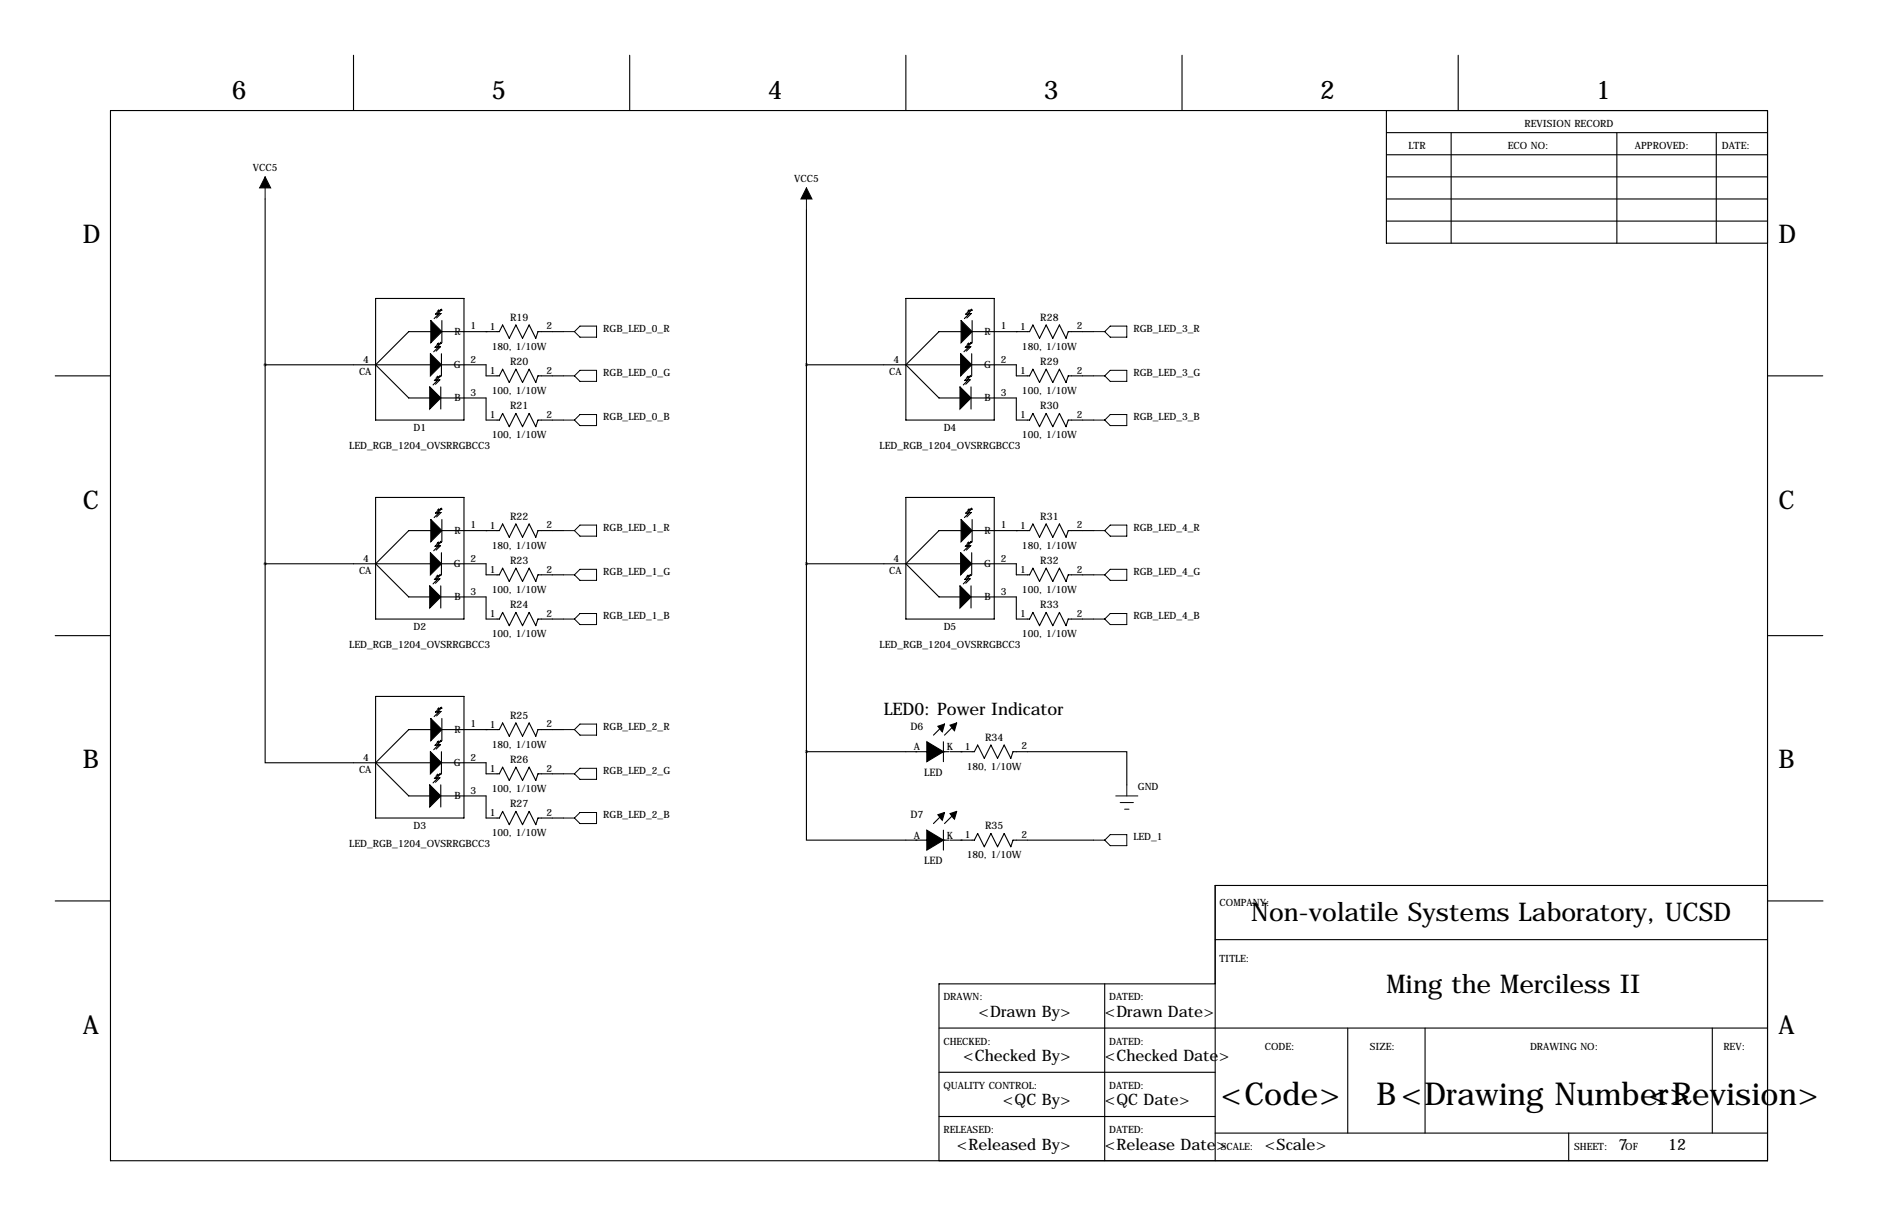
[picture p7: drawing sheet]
<svg xmlns="http://www.w3.org/2000/svg" width="432mm" height="279mm" viewBox="0 0 432 279" stroke-linecap="round" stroke-linejoin="round" font-family="sans-serif">
<g fill="none" stroke="#000" stroke-width=".25">
<path d="M81.3 12.7v12.7M144.8 12.7v12.7M208.3 12.7v12.7M271.8 12.7v12.7M335.3 12.7v12.7M25.4 25.4h381v241.3h-381zM318.8 30.5h87.6M318.8 35.6h87.6M318.8 25.4v30.5h87.6M333.7 30.5v25.4M371.8 30.5v25.4M394.6 30.5v25.4"/>
<path d="M61 45.7v83.8M185.4 48.3v124.4M318.8 45.7h87.6M318.8 50.8h87.6M318.8 40.6h87.6M86.4 68.6h20.3v27.9h-20.3zM100.7 78.9l-.7 .9h.7l-1 1M100.8 71.3l-.7 .9h.7l-1 1M101.3 78.8l-.7 .9h.7l-1 1M101.4 71.2l-.7 .8h.7l-1 1.1M101.6 73.7v5M111.8 76.2h.1"/>
<path d="M129.5 76.2h-5.8l-.5 1.5-1.5-3-1.6 3-1.5-3-1.5 3-1.5-3-.8 1.5h-20.8l-7.6 7.6 7.6 7.6h17.8v5.1h3l.8-1.5 1.5 3 1.5-3 1.5 3 1.6-3 1.5 3 .5-1.5h5.8M208.3 68.6h20.3v27.9h-20.3zM222.7 78.9l-.8 .9h.8l-1.1 1M222.8 71.3l-.8 .9h.8l-1.1 1M223.2 78.8l-.7 .9h.7l-1 1M223.3 71.2l-.7 .8h.7l-1 1.1M223.5 73.7v5M233.7 76.2h.1M251.5 76.2h-5.9l-.5 1.5-1.5-3-1.5 3-1.6-3-1.5 3-1.5-3-.8 1.5h-20.8l-7.6 7.6 7.6 7.6h17.8v5.1h3l.8-1.5 1.5 3 1.5-3 1.6 3 1.5-3 1.5 3 .5-1.5h5.9M12.7 86.4h12.7M61 83.8h50.8v2.6h3l.8-1.6 1.5 3.1 1.5-3.1 1.5 3.1 1.6-3.1 1.5 3.1 .5-1.5h5.8M100.6 86.6l-.7 .8h.7l-1 1"/>
<path d="M101.1 86.4l-.7 .9h.7l-1 1M101.3 88.9v5.1M101.5 81.3v5.1M185.4 83.8h48.3v2.6h3l.8-1.6 1.5 3.1 1.5-3.1 1.6 3.1 1.5-3.1 1.5 3.1 .5-1.5h5.9M222.5 86.6l-.7 .8h.7l-1 1M223.1 86.4l-.7 .9h.7l-1.1 1M223.3 88.9v5.1M223.4 81.3v5.1M406.4 86.4h12.7M86.4 114.3h20.3v27.9h-20.3zM100.8 117l-.7 .9h.7l-1 1M101.4 116.9l-.7 .9h.7l-1 1"/>
<path d="M101.6 119.4v5.1M208.3 114.3h20.3v27.9h-20.3zM222.8 117l-.8 .9h.8l-1.1 1M223.3 116.9l-.7 .9h.7l-1 1M223.5 119.4v5.1M61 129.5v45.8h50.8v2.5h3l.8-1.5 1.5 3 1.5-3 1.5 3 1.6-3 1.5 3 .5-1.5h5.8M61 129.5h50.8v2.6h3l.8-1.5 1.5 3 1.5-3 1.5 3 1.6-3 1.5 3 .5-1.5h5.8M100.6 132.3l-.7 .8h.7l-1 1.1M100.7 124.7l-.7 .8h.7l-1 1M101.1 132.1l-.7 .9h.7l-1 1M101.3 124.5l-.7 .9h.7l-1 1M101.3 134.6v5.1"/>
<path d="M101.5 127v5.1M111.8 121.9h.1M129.5 121.9h-5.8l-.5 1.5-1.5-3-1.6 3-1.5-3-1.5 3-1.5-3-.8 1.5h-20.8l-7.6 7.6 7.6 7.7h17.8v5h3l.8-1.5 1.5 3.1 1.5-3.1 1.5 3.1 1.6-3.1 1.5 3.1 .5-1.6h5.8M185.4 129.5h48.3v2.6h3l.8-1.5 1.5 3 1.5-3 1.6 3 1.5-3 1.5 3 .5-1.5h5.9M222.5 132.3l-.7 .8h.7l-1 1.1M222.7 124.7l-.8 .8h.8l-1.1 1M223.1 132.1l-.7 .9h.7l-1.1 1M223.2 124.5l-.7 .9h.7l-1 1M223.3 134.6v5.1M223.4 127v5.1M233.7 121.9h.1M251.5 121.9h-5.9l-.5 1.5-1.5-3-1.5 3-1.6-3-1.5 3-1.5-3-.8 1.5h-20.8l-7.6 7.6 7.6 7.7h17.8v5h3l.8-1.5 1.5 3.1 1.5-3.1 1.6 3.1 1.5-3.1 1.5 3.1 .5-1.6h5.9"/>
<path d="M12.7 146h12.7M406.4 146h12.7M86.4 160h20.3v28h-20.3zM100.6 178l-.7 .9h.7l-1 1M100.7 170.4l-.7 .8h.7l-1 1.1M100.8 162.8l-.7 .8h.7l-1 1M101.1 177.9l-.7 .8h.7l-1 1M101.3 170.2l-.7 .9h.7l-1 1M101.4 162.6l-.7 .9h.7l-1 1M101.5 172.7v5.1M101.6 165.1v5.1M111.8 167.6h.1"/>
<path d="M129.5 167.6h-5.8l-.5 1.6-1.5-3.1-1.6 3.1-1.5-3.1-1.5 3.1-1.5-3.1-.8 1.5h-20.8l-7.6 7.7 7.6 7.6h17.8v5.1h3l.8-1.6 1.5 3.1 1.5-3.1 1.5 3.1 1.6-3.1 1.5 3.1 .5-1.5h5.8M185.4 172.7v20.3h32.8M185.4 172.7h32.8M216.9 170.4v4.6M217.2 166.4l-2.6 2.5M218.4 172.7h5.6l.8-1.5 1.5 3 1.5-3 1.6 3 1.5-3 1.5 3 .5-1.5h26.2v7.6M219.7 166.4l-2.5 2.5M221 172.7h.1M101.3 180.3v5.1M216.9 190.8v4.5M217.2 186.7l-2.6 2.5M218.4 193h5.6l.8-1.5 1.5 3.1 1.5-3.1 1.6 3.1 1.5-3.1 1.5 3.1 .5-1.6h18.6"/>
<path d="M219.7 186.7l-2.5 2.5M221 193h.1M12.7 207h12.7M279.4 215.9h127M406.4 203.5h-127v63.2M406.5 207h12.7M215.9 236.2h190.5M254 226.1v40.6M279.4 226.1h-63.5v40.6M309.9 236.2v24.1M327.7 236.2v24.1M393.7 236.2v24.1"/>
<path d="M215.9 246.4h63.5M215.9 256.5h63.5M279.4 260.3h127M360.7 260.3v6.4"/>
</g>
<g fill="#000" stroke="#000" stroke-width=".25">
<path d="M99.1 73.7l2.5 2.5-2.5 2.5zM100.8 78.8l.1 .2h-.3zM100.7 71.4l.2-.2 .1 .2zM101.1 78.9l.2-.2 .2 .2zM101.2 71.3l.2-.2 .2 .2zM221 73.7l2.5 2.5-2.5 2.5zM222.5 79l.2-.2 .2 .2zM222.6 71.4l.2-.2 .2 .2zM223.1 78.9l.2-.2 .1 .2zM223.2 71.3l.2-.2 .1 .2zM98.8 88.9l2.5 2.5-2.5 2.6zM99 81.3l2.5 2.5-2.5 2.6z"/>
<path d="M100.4 86.7l.2-.2 .2 .2zM101 86.5l.2-.2 .1 .2zM220.7 88.9l2.6 2.5-2.6 2.6zM220.9 81.3l2.5 2.5-2.5 2.6zM222.4 86.7l.2-.2 .1 .2zM222.9 86.5l.2-.2 .2 .2zM99.1 119.4l2.5 2.5-2.5 2.6zM100.7 117.1l.2-.2 .1 .2zM101.2 117l.2-.2 .2 .2zM221 119.4l2.5 2.5-2.5 2.6zM222.6 117.1l.2-.2 .2 .2zM223.2 117l.2-.2 .1 .2z"/>
<path d="M98.8 134.6l2.5 2.6-2.5 2.5zM99 127l2.5 2.5-2.5 2.6zM100.4 132.4l.2-.2 .2 .2zM100.6 124.8l.2-.2 .1 .2zM101 132.2l.2-.2 .1 .2zM101.1 124.6l.2-.2 .2 .2zM220.7 134.6l2.6 2.6-2.6 2.5zM220.9 127l2.5 2.5-2.5 2.6zM222.6 132.2l.1 .2h-.3zM222.5 124.8l.2-.2 .2 .2zM222.9 132.2l.2-.2 .2 .2zM223.1 124.6l.2-.2 .1 .2z"/>
<path d="M99 172.7l2.5 2.6-2.5 2.5zM99.1 165.1l2.5 2.5-2.5 2.6zM100.4 178.1l.2-.2 .2 .2zM100.6 170.5l.2-.2 .1 .2zM100.7 162.9l.2-.2 .1 .2zM101.2 177.7l.1 .3h-.3zM101.1 170.3l.2-.2 .2 .2zM101.2 162.7l.2-.2 .2 .2zM213.1 172.7h3.8l-3.8 2.3zM213.1 170.4l3.8 2.3h-3.8zM215.6 166.9l1.6-.5-.5 1.7zM218.4 166.6l1.6-.5-.5 1.8z"/>
<path d="M98.8 180.3l2.5 2.6-2.5 2.5zM213.1 193h3.8l-3.8 2.3zM213.1 190.8l3.8 2.2h-3.8zM215.6 187.2l1.6-.5-.5 1.8zM218.4 186.9l1.6-.5-.5 1.8z"/>
</g>
<g fill="none" stroke="#000" stroke-width=".23">
<path d="M61 40.6v5.1M185.4 43.2v5.1M129.5 76.2h2.6M132.1 76.2l1.2-1.3h3.9v2.6h-3.9zM251.5 76.2h2.5M255.3 74.9h3.8v2.6h-3.8l-1.3-1.3zM129.5 86.4h2.6M129.5 96.5h2.6M132.1 86.4l1.2-1.3h3.9v2.5h-3.9zM132.1 96.5l1.2-1.3h3.9v2.6h-3.9zM251.5 86.4h2.5M251.5 96.5h2.5"/>
<path d="M255.3 85.1h3.8v2.5h-3.8l-1.3-1.2zM255.3 95.2h3.8v2.6h-3.8l-1.3-1.3zM129.5 121.9h2.6M129.5 132.1h2.6M132.1 121.9l1.2-1.2h3.9v2.5h-3.9zM132.1 132.1l1.2-1.3h3.9v2.5h-3.9zM251.5 121.9h2.5M251.5 132.1h2.5M255.3 120.7h3.8v2.5h-3.8l-1.3-1.3zM255.3 130.8h3.8v2.5h-3.8l-1.3-1.2zM129.5 142.2h2.6M132.1 142.2l1.2-1.2h3.9v2.5h-3.9z"/>
<path d="M251.5 142.2h2.5M255.3 141h3.8v2.5h-3.8l-1.3-1.3zM129.5 167.6h2.6M129.5 177.8h2.6M132.1 167.6l1.2-1.2h3.9v2.5h-3.9zM132.1 177.8l1.2-1.3h3.9v2.6h-3.9zM129.5 188h2.6M132.1 188l1.2-1.3h3.9v2.5h-3.9zM251.5 193h2.5M255.3 191.8h3.8v2.5h-3.8l-1.3-1.3zM256.5 182.9h5.1M257.6 184.4h3"/>
<path d="M258.6 185.9h1M259.1 180.3v2.6"/>
</g>
<path d="M61 40.6l1.2 2.6h-2.5zM185.4 43.2l1.3 2.5h-2.6z" fill="#000" stroke="#000" stroke-width=".23"/>
<path d="M60.9 129.5a.05 .05 0 0 0 .1 0 .05 .05 0 0 0-.1 0zM60.9 83.8a.05 .05 0 0 0 .1 0 .05 .05 0 0 0-.1 0z" fill="#000" stroke="#000" stroke-width=".63"/>
<g font-size="7.3">
<text x="280.7" y="254">&lt;Code&gt;</text>
<text x="316.5" y="254">B&lt;Drawing Number&gt;</text>
<text x="379" y="254">&lt;Revision&gt;</text>
</g>
<g font-size="5.9">
<text x="53.3" y="22.9">6</text>
<text x="113" y="22.9">5</text>
<text x="176.5" y="22.9">4</text>
<text x="240" y="22.9">3</text>
<text x="303.5" y="22.9">2</text>
<text x="367" y="22.9">1</text>
<text x="19" y="55.9">D</text>
<text x="408.9" y="55.9">D</text>
<text x="19" y="116.8">C</text>
<text x="408.9" y="116.8">C</text>
<text x="19" y="176.5">B</text>
<text x="408.9" y="176.5">B</text>
<text x="287.7" y="211.6">Non-volatile Systems Laboratory, UCSD</text>
<text x="318.8" y="228.1">Ming the Merciless II</text>
<text x="19" y="237.5">A</text>
<text x="408.9" y="237.5">A</text>
</g>
<text font-size="4" x="203.2" y="164.3">LED0: Power Indicator</text>
<g font-size="3.6">
<text x="225" y="233.7">&lt;Drawn By&gt;</text>
<text x="254" y="233.7">&lt;Drawn Date&gt;</text>
<text x="221.4" y="243.8">&lt;Checked By&gt;</text>
<text x="254" y="243.8">&lt;Checked Date&gt;</text>
<text x="230.6" y="254">&lt;QC By&gt;</text>
<text x="254" y="254">&lt;QC Date&gt;</text>
<text x="220" y="264.2">&lt;Released By&gt;</text>
<text x="254" y="264.2">&lt;Release Date&gt;</text>
<text x="290.8" y="264.2">&lt;Scale&gt;</text>
<text x="372.1" y="264.2">7</text>
<text x="383.5" y="264.2">12</text>
</g>
<g font-size="2.4">
<text x="117.3" y="73.7">R19</text>
<text x="239.2" y="73.7">R28</text>
<text x="117.3" y="83.8">R20</text>
<text x="239.2" y="83.8">R29</text>
<text x="117.3" y="94">R21</text>
<text x="239.2" y="94">R30</text>
<text x="117.3" y="119.4">R22</text>
<text x="239.2" y="119.4">R31</text>
<text x="117.3" y="129.5">R23</text>
<text x="239.2" y="129.5">R32</text>
<text x="117.3" y="139.7">R24</text>
<text x="239.2" y="139.7">R33</text>
<text x="117.3" y="165.1">R25</text>
<text x="209.3" y="167.6">D6</text>
<text x="226.5" y="170.2">R34</text>
<text x="117.3" y="175.3">R26</text>
<text x="212.5" y="178.2">LED</text>
<text x="117.3" y="185.4">R27</text>
<text x="209.3" y="188">D7</text>
<text x="226.5" y="190.5">R35</text>
<text x="212.5" y="198.5">LED</text>
</g>
<g font-size="2.3">
<text x="350.5" y="29.2">REVISION RECORD</text>
<text x="323.8" y="34.3">LTR</text>
<text x="346.7" y="34.3">ECO NO:</text>
<text x="375.9" y="34.3">APPROVED:</text>
<text x="395.9" y="34.3">DATE:</text>
<text x="58.1" y="39.4">VCC5</text>
<text x="182.6" y="41.9">VCC5</text>
<text x="104.5" y="77">R</text>
<text x="108.2" y="75.7">1</text>
<text x="112.6" y="75.8">1</text>
<text x="125.7" y="75.7">2</text>
<text x="138.7" y="76.2">RGB_LED_0_R</text>
<text x="226.4" y="77">R</text>
<text x="230.1" y="75.7">1</text>
<text x="234.5" y="75.8">1</text>
<text x="247.6" y="75.7">2</text>
<text x="260.6" y="76.2">RGB_LED_3_R</text>
<text x="83.5" y="83.3">4</text>
<text x="108.2" y="83.3">2</text>
<text x="113.1" y="80.4">180, 1/10W</text>
<text x="205.4" y="83.3">4</text>
<text x="230.1" y="83.3">2</text>
<text x="235" y="80.4">180, 1/10W</text>
<text x="82.5" y="86.2">CA</text>
<text x="104.3" y="84.6">G</text>
<text x="112.6" y="86">1</text>
<text x="125.7" y="85.9">2</text>
<text x="138.7" y="86.4">RGB_LED_0_G</text>
<text x="204.5" y="86.2">CA</text>
<text x="226.3" y="84.6">G</text>
<text x="234.5" y="86">1</text>
<text x="247.6" y="85.9">2</text>
<text x="260.6" y="86.4">RGB_LED_3_G</text>
<text x="104.5" y="92.2">B</text>
<text x="108.2" y="90.9">3</text>
<text x="113.1" y="90.5">100, 1/10W</text>
<text x="226.4" y="92.2">B</text>
<text x="230.1" y="90.9">3</text>
<text x="235" y="90.5">100, 1/10W</text>
<text x="95.1" y="99.1">D1</text>
<text x="112.6" y="96.1">1</text>
<text x="113.1" y="100.7">100, 1/10W</text>
<text x="125.7" y="96">2</text>
<text x="138.7" y="96.5">RGB_LED_0_B</text>
<text x="217" y="99.1">D4</text>
<text x="234.5" y="96.1">1</text>
<text x="235" y="100.7">100, 1/10W</text>
<text x="247.6" y="96">2</text>
<text x="260.6" y="96.5">RGB_LED_3_B</text>
<text x="80.3" y="103.2">LED_RGB_1204_OVSRRGBCC3</text>
<text x="202.2" y="103.2">LED_RGB_1204_OVSRRGBCC3</text>
<text x="104.5" y="122.7">R</text>
<text x="108.2" y="121.4">1</text>
<text x="112.6" y="121.5">1</text>
<text x="125.7" y="121.4">2</text>
<text x="138.7" y="121.9">RGB_LED_1_R</text>
<text x="226.4" y="122.7">R</text>
<text x="230.1" y="121.4">1</text>
<text x="234.5" y="121.5">1</text>
<text x="247.6" y="121.4">2</text>
<text x="260.6" y="121.9">RGB_LED_4_R</text>
<text x="82.5" y="131.9">CA</text>
<text x="83.5" y="129">4</text>
<text x="104.3" y="130.3">G</text>
<text x="108.2" y="129">2</text>
<text x="112.6" y="131.7">1</text>
<text x="113.1" y="126.1">180, 1/10W</text>
<text x="125.7" y="131.6">2</text>
<text x="204.5" y="131.9">CA</text>
<text x="205.4" y="129">4</text>
<text x="226.3" y="130.3">G</text>
<text x="230.1" y="129">2</text>
<text x="234.5" y="131.7">1</text>
<text x="235" y="126.1">180, 1/10W</text>
<text x="247.6" y="131.6">2</text>
<text x="104.5" y="138">B</text>
<text x="108.2" y="136.7">3</text>
<text x="113.1" y="136.2">100, 1/10W</text>
<text x="138.7" y="132.1">RGB_LED_1_G</text>
<text x="226.4" y="138">B</text>
<text x="230.1" y="136.7">3</text>
<text x="235" y="136.2">100, 1/10W</text>
<text x="260.6" y="132.1">RGB_LED_4_G</text>
<text x="112.6" y="141.8">1</text>
<text x="125.7" y="141.7">2</text>
<text x="138.7" y="142.2">RGB_LED_1_B</text>
<text x="234.5" y="141.8">1</text>
<text x="247.6" y="141.7">2</text>
<text x="260.6" y="142.2">RGB_LED_4_B</text>
<text x="80.3" y="148.9">LED_RGB_1204_OVSRRGBCC3</text>
<text x="95.1" y="144.8">D2</text>
<text x="113.1" y="146.4">100, 1/10W</text>
<text x="202.2" y="148.9">LED_RGB_1204_OVSRRGBCC3</text>
<text x="217" y="144.8">D5</text>
<text x="235" y="146.4">100, 1/10W</text>
<text x="108.2" y="167.1">1</text>
<text x="112.6" y="167.2">1</text>
<text x="125.7" y="167.1">2</text>
<text x="138.7" y="167.6">RGB_LED_2_R</text>
<text x="104.5" y="168.4">R</text>
<text x="113.1" y="171.8">180, 1/10W</text>
<text x="210.1" y="172.4">A</text>
<text x="217.7" y="172.4">K</text>
<text x="221.8" y="172.3">1</text>
<text x="234.9" y="172.2">2</text>
<text x="82.5" y="177.6">CA</text>
<text x="83.5" y="174.8">4</text>
<text x="104.3" y="176.1">G</text>
<text x="108.2" y="174.8">2</text>
<text x="112.6" y="177.4">1</text>
<text x="125.7" y="177.3">2</text>
<text x="138.7" y="177.8">RGB_LED_2_G</text>
<text x="222.3" y="176.9">180, 1/10W</text>
<text x="104.5" y="183.7">B</text>
<text x="108.2" y="182.4">3</text>
<text x="113.1" y="182">100, 1/10W</text>
<text x="261.6" y="181.6">GND</text>
<text x="95.1" y="190.5">D3</text>
<text x="112.6" y="187.6">1</text>
<text x="125.7" y="187.5">2</text>
<text x="138.7" y="188">RGB_LED_2_B</text>
<text x="80.3" y="194.7">LED_RGB_1204_OVSRRGBCC3</text>
<text x="113.1" y="192.1">100, 1/10W</text>
<text x="210.1" y="192.7">A</text>
<text x="217.7" y="192.7">K</text>
<text x="221.8" y="192.6">1</text>
<text x="222.3" y="197.2">180, 1/10W</text>
<text x="234.9" y="192.5">2</text>
<text x="260.6" y="193">LED_1</text>
<text x="280.4" y="208.3">COMPANY:</text>
<text x="280.4" y="221">TITLE:</text>
<text x="216.9" y="229.9">DRAWN:</text>
<text x="255" y="229.9">DATED:</text>
<text x="216.9" y="240">CHECKED:</text>
<text x="255" y="240">DATED:</text>
<text x="290.8" y="241.3">CODE:</text>
<text x="315" y="241.3">SIZE:</text>
<text x="351.8" y="241.3">DRAWING NO:</text>
<text x="396.2" y="241.3">REV:</text>
<text x="216.9" y="250.2">QUALITY CONTROL:</text>
<text x="255" y="250.2">DATED:</text>
<text x="216.9" y="260.3">RELEASED:</text>
<text x="255" y="260.3">DATED:</text>
<text x="280.7" y="264.2">SCALE:</text>
<text x="361.9" y="264.2">SHEET:</text>
<text x="373.7" y="264.2">OF</text>
</g>
</svg>
